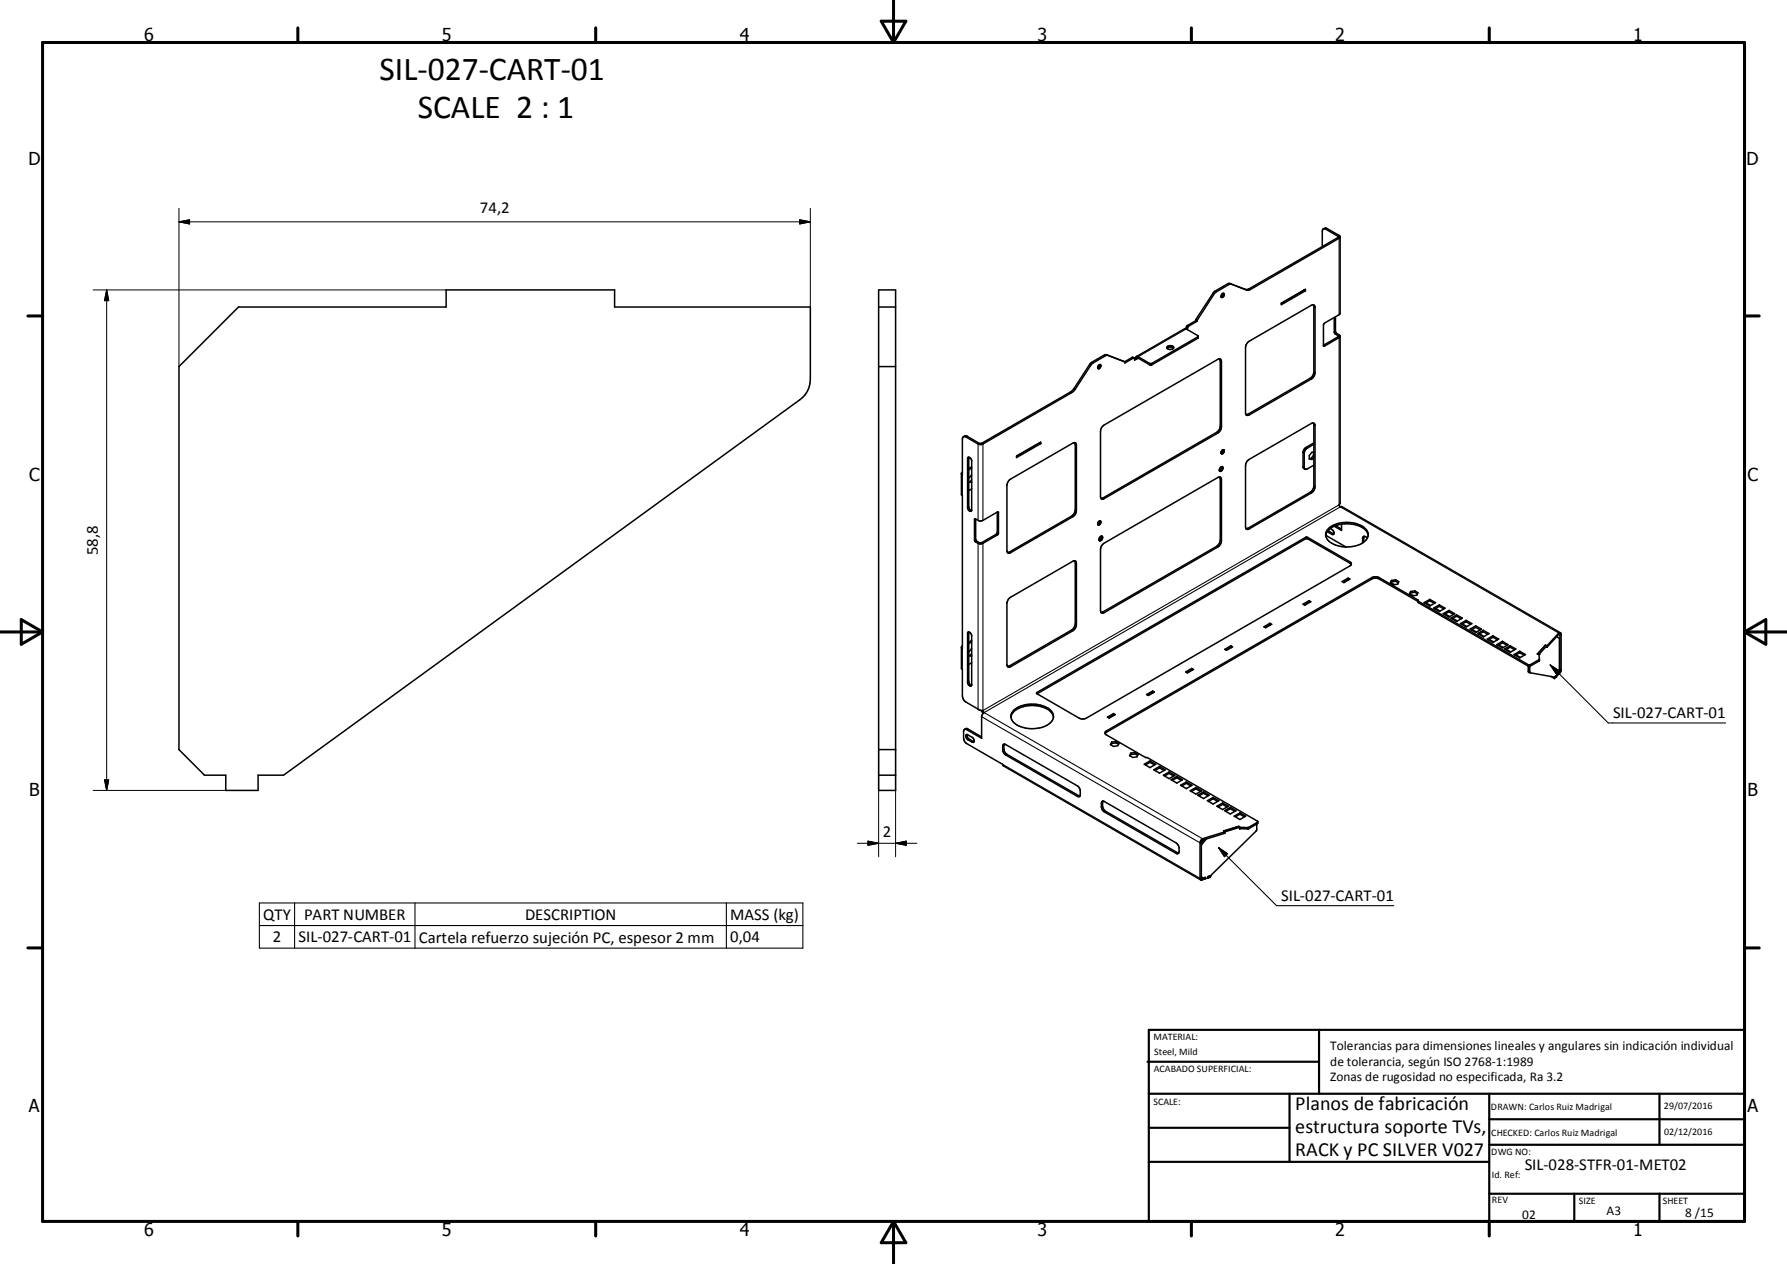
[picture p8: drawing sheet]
<svg xmlns="http://www.w3.org/2000/svg" width="420mm" height="297mm" viewBox="0 0 420 297" stroke-linecap="round" stroke-linejoin="round" font-family="sans-serif">
<g fill="none" stroke="#000" stroke-width=".36">
<path d="M310.8 57.9v-3.5l.3-.6 .5 .1 3 1.7-21.2 12.4h-.7l-3.8-1.4-3.3 1.8-.5 .5-4 6.2M311 53.8l.8-.2 3 1.7 .2 .4M315 55.7v17.9l-.2 .3-3.4 2-.3 .4v4.9l.3 .1 3.5-2 .1-.3M315 55.7l-.2 .3-20.9 12-.9 .2-3.8-1.5-3.5 2-4.3 6.6M206.5 72.1h4M206.5 68.1h4v117.6h-4zM278.8 77.3l2.8 1.6v.6l-10.9 6.3h-.4l-3-1.7M278.8 77.3l-.4-.1-11.3 6.6M281.1 75.3l-2.1 1.2-.2 .8M281.1 75.3l.3 .2M281.1 75.1v.2M281.1 75.1l.3 .2"/>
<path d="M281.4 75.5l-2.1 1.2-.2 .7M281.4 75.3v.2M281.6 79l-10.9 6.4h-.5l-2.7-1.6h-.4M287.3 69l.1-.1a.5 .5 0 0 1 .4 .6 .5 .5 0 0 1-.6 .4l-.2-.3zM287.5 68.9l-.1 .4-.4 .5M306.3 68.3h.1M306.6 68.1v.1M306.6 68.2l-5.4 3.1M306.6 68.2l.2 .1M306.8 68.3v-.3l-5.6 3.3M306.8 68.3l-5.6 3.3v-.3M308.7 71.6l.1 .5v15.3l-.3 1-.5 .5-15.1 8.6"/>
<path d="M313.6 74.6v3.4l.2 .5 .8 .5-3.5 2.1M313.9 74.4v3.6l1.1 1M315 79v39.1a.61 .61 0 0 0 0 1h.4l51.4 29.6M42.1 86.1l14-14h48.8v-4h39.6v4h46v17a5.9 5.9 0 0 1-2.5 4.8l-121.3 88.2h-6v3.6h-7.6v-3.6h-5l-6-6zM206.5 86.1h4M258.3 85.8l.2-.1a.51 .51 0 0 1 .2 .6 .51 .51 0 0 1-.7 .2zM258.5 85.7l-.1 .4-.4 .4M264.4 85l-4.1-1.5-.4 .1-3.3 2-3.8 5.8-.7 .7-21.1 12.2-1 .1-3.1-1.8-.5 .1-.2 .5v8.4l-.2-.3M264.4 85l-4.3-1.7-.5 .1-3.3 2-3.8 5.8-.9 .9-20.9 12.1h-.5l-3-1.8-.7 .2M266.5 84.1l-2.1 1.2v-.3M266.5 84.1l.2 .2M266.6 84.1l-.4-.1-1.9 1"/>
<path d="M266.7 84.3v.3l.5-.3M267 84.2l-.3 .1M267 84.2l.2 .1M267.1 83.8l-.1 .4M267.3 84.2l-.1 .1M267.3 84.1v.1M274.3 81.8a1.13 1.13 0 0 1 1.5 0M274.3 81.5a.93 .93 0 0 1 1.6 .2 .84 .84 0 0 1-.9 .5 .84 .84 0 0 1-.7-.7zM286.7 84.3l.1 .5v15.3l-.5 1.2-27.1 15.7-.4 .1M293.2 80.5l15-8.8 .4-.1 .4 .3 .1 15.7-.2 .7-.7 .8-15 8.5-.4-.2v-.4v-15.3zM308.7 99.4l.1 .4v14.4l-.3 .9-.5 .6-14.7 8.4-.4 .1M226 111.3v4.9l.2 .3v35.9l-.2-.3"/>
<path d="M226.2 110.9l-.2 .4M227.5 107.5a.68 .68 0 0 1 .9 .7v11.7a.51 .51 0 0 1-.6 .2 .51 .51 0 0 1-.3-.5zM227.7 113.1l.4 .1M227.7 113.3h.6M227.7 107.4v11.8l.3 .5 .4 .3M228.1 113.2l.2 .1M228.4 111.6l-.7 .8M228.4 112.7l-.3 .5M228.4 113.2l-.1 .1M228.4 110l-.7 .4M228.4 114.9l-.7 .4M228.4 109.7l-.7 .4"/>
<path d="M237.2 112.9l15-8.8 .3-.1 .4 .2 .1 15.8-.3 .9-.5 .5-15 8.6-.4-.2-.1-.4v-15.3zM244.3 104.1l-5.4 3.1M244.3 104v.1M244.3 104.1l.3 .1M244.6 104.2v-.3l-5.7 3.3M244.6 104.2l-5.7 3.3v-.3M252.6 104l.1 .3v15.5l-.3 1-.5 .5-14.7 8.4-.4 .1M259.2 100.2l27.1-15.8h.5l.2 .2 .1 15.7-.5 1.2-27.4 15.8-.5-.2v-.4v-15.3zM286.7 112.1l.1 .4v14.4l-.5 1.1-27.5 15.9M286.9 109.8a.34 .34 0 0 1 .5-.1 .34 .34 0 0 1 0 .5 .44 .44 0 0 1-.3 .5 .44 .44 0 0 1-.5-.3zM287.2 109.6l-.1 .5-.5 .5M287.3 105.8l.1-.1a.4 .4 0 0 1 .4 .3 .4 .4 0 0 1-.3 .5l-.2 .2a.47 .47 0 0 1-.3-.5 .47 .47 0 0 1 .3-.4z"/>
<path d="M287.5 105.7l-.2 .5-.3 .3M293.2 108.3l15-8.8 .4-.1 .4 .2 .1 14.8-.2 .7-.7 .7-15 8.6-.3-.1-.1-.5v-14.4zM307.7 107.8h.4M308.1 107.8l.3 .2M308.7 106.3v.7M308.7 107h.1M308.7 107l-.6 .8M308.8 104.4l-1.7 1-.5 .7v3.9l.1 .2M308.8 106.3h-.4l-.7 .7v.9l.7 .1M308.8 107.4l-.4 .6M308.8 104.1l-1.8 1-.7 .9v3.8l.5 .4M308.8 109.3l-1.7 1-.4-.1"/>
<path d="M234.4 120.3l.3 .1-.1 5.1-3.9 2.3-.8-.1-.7-.4-.1-.3v-5h.2M234.4 120.3l-.1 5.1-3.7 2.2h-.3l-.7-.4-.3-.4v-4.8M234.4 120.3l-3.5 2.1h-.9l-.7-.4M252.6 131.8l.1 .2v14.6l-.3 .9-.5 .5-14.7 8.5-.4 .1M258.2 122.6a.36 .36 0 0 1 .5-.1 .36 .36 0 0 1-.1 .6l-.3 .3-.2-.1-.1-.3zM258.5 122.4l-.2 .6-.3 .2M258.9 126l-.4 .3-.2 .6M258.9 126a.55 .55 0 0 1 .3 .6 .55 .55 0 0 1-.5 .5l-.4-.2M258.9 126l-.1 .5-.5 .4M259.2 127.9l27.1-15.7 .5-.1 .2 .2 .1 14.8-.3 .9-.5 .5-27.1 15.6-.5-.3v-.3v-14.4zM311.6 125.8l4.8 2.7M311.9 124.9a6.9 6.9 0 0 1 7.7-1.2 2.93 2.93 0 0 1 2 2.1"/>
<path d="M311.9 124.9l-.3 .9M311.9 124.9l1.3 .7 .3-.1M312.1 124.6l1.4 .9M312.3 124.2a7.2 7.2 0 0 1 8.7 0 1.96 1.96 0 0 1-.6 3.3 7.2 7.2 0 0 1-8.3-.6 1.86 1.86 0 0 1 .2-2.7zM312.7 124.2a1.11 1.11 0 0 1 .8 1.3M313.9 123.5l1.4 .8M315.3 123.2v1.4l-1.7-.9M315.4 136.7l1.5-.9 .4 .3-1.4 .8zM316.9 135.8v.4M316.9 136.2h.1M316.9 136.2l-1.1 .6M317.6 132.6l-10.2-6h-.5l-63.1 36.4"/>
<path d="M320.6 126v1.4M321.4 126.4l-.7-.4-.3 .1-.1 .3v1.2M327 136.9l.7 .5M327.1 136.7l-.2 .4M327.1 136.4v.3M328 136.2l-.9 .2M328 136.2l.8 .5-.3 .6-1 .1-.7-.4 .3-.6M328 136.6l-.9 .1M328 136.6l.7 .3M328 136.2v.4M331.4 139.5l.8 .5M331.6 139.3l-.2 .4"/>
<path d="M331.6 139v.3M332.5 138.8l.8 .5-.3 .6-1 .1-.7-.4 .3-.6M332.5 138.8l-.9 .2M332.5 139.2l-.9 .1M332.5 139.2l.7 .3M332.5 138.8v.4M226 152.1v4.9l.2 .3v6.2l.2 .7 .5 .7 3.2 1.9 .9 .2 .3 .4-.4 .5-.2 .5v5.1l-3.5-2.1h-.4l-.3 .4v1.7l.1 .6 .4 .5 8.7 5 .2 .4 46.3 26.8M226.2 151.8l-.2 .3M227.6 148.5l.4 .1 .4 .7v11.7a.5 .5 0 0 1-.6 .2 .5 .5 0 0 1-.3-.5l-.1-12zM227.7 154h.4M227.7 154.1l.6 .1M227.7 148.5v11.8l.3 .5 .4 .2"/>
<path d="M228.1 154l.2 .2M228.4 152.5l-.7 .7M228.4 153.5l-.3 .5M228.4 154.1l-.1 .1M228.4 150.8l-.7 .4M228.4 155.7l-.7 .4M228.4 150.5l-.7 .4M237.2 140.6l15-8.7 .3-.1 .4 .2 .1 14.7-.3 1-.5 .5-15 8.6-.4-.3-.1-.3v-14.4zM278.7 157.9l1.4-.8 .4 .2-1.4 .8zM280.1 157.1v.3M280.1 157.4l.1 .1M280.1 157.4l-1.1 .6"/>
<path d="M287.9 152.6l1.4-.8 .4 .2-1.4 .8zM289.3 151.8v.3M289.3 152.1l.1 .1M289.3 152.1l-1.1 .6M297.1 147.3l1.4-.8 .4 .2-1.4 .8zM298.5 146.5v.3M298.5 146.8l.1 .1M298.5 146.8l-1.1 .6M306.3 142l1.4-.8 .4 .2-1.4 .8zM307.7 141.5l-1.1 .6M307.7 141.2v.3M307.7 141.5l.1 .1"/>
<path d="M333.4 141.4l-9.2-5.4-.8-.2-.7 .1-62.9 36.5M333.4 141.3h.1M333.4 141.3l25.8 14.9h.5l2.1-1.3M334.7 141.6l1.4-.8 1.3 .8-1.3 .8zM335.2 141.7l1.1 .6M336.1 141.2l1 .6M336.1 141.2l-1.1 .6M336.1 140.8v.4M337 142.9l1.3-.8 1.4 .8-1.4 .8zM337.4 143l1.1 .6M338.3 142.5l1.1 .6M338.3 142.5l-1 .6"/>
<path d="M338.3 142.1v.4M339.2 144.2l1.4-.8 1.3 .8-1.3 .8zM339.7 144.3l1 .6M340.6 143.8l1 .6M340.6 143.8l-1.1 .6M340.6 143.4v.4M341 145.2l1.4-.7 1.3 .7-1.3 .8zM341.5 145.3l1.1 .6M342.4 144.8l1 .6M342.4 144.8l-1.1 .6M342.4 144.5v.3M343.3 146.5l1.3-.7 1.4 .7-1.4 .8z"/>
<path d="M343.7 146.6l1.1 .6M344.6 146.1l1.1 .6M344.6 146.1l-1.1 .6M344.6 145.8v.3M345.5 147.8l1.4-.7 1.3 .7-1.3 .8zM346 147.9l1 .6M346.9 147.4l1 .6M346.9 147.4l-1.1 .6M346.9 147.1v.3M347.3 148.9l1.3-.8 1.4 .8-1.4 .8zM347.8 148.9l1 .7M348.6 148.4l1.1 .7"/>
<path d="M348.6 148.4l-1 .7M348.6 148.1v.3M349.6 150.2l1.3-.8 1.4 .8-1.4 .8zM350 150.2l1.1 .7M350.9 149.7l1.1 .6M350.9 149.7l-1.1 .6M350.9 149.4v.3M351.8 151.5l1.3-.8 1.4 .8-1.4 .8zM352.3 151.5l1 .7M353.1 151l1.1 .6M353.1 151l-1 .6M353.1 150.7v.3"/>
<path d="M353.6 152.5l1.4-.8 1.3 .8-1.3 .8zM354.1 152.6l1 .6M355 152.1l1 .6M355 152.1l-1.1 .6M355 151.7v.4M355.9 153.8l1.3-.8 1.4 .8-1.4 .8zM356.3 153.9l1.1 .6M357.2 153v.4M357.2 153.4l1.1 .6M357.2 153.4l-1.1 .6M359.2 156.5l.1 1.4 .4 .2M359.6 156.5l.1 1.6"/>
<path d="M359.7 158.1l5.7 1M361.4 153.7l.3 .1M361.4 153.6v.1M361.7 153.8l.1 1.5-2.2 1.2h-.3l-25.9-14.9-.1-.6-9.1-5.3-1-.2-.7 .2-62.7 36.3v.5l.3 .2 9.1 5.3h.5l25.8 14.9 .1 .1-.1 .6a4.2 4.2 0 0 1-4.1 1.1v-.3M363.2 151.6l-1.8 2.1M363.2 151.6l.4 .1M363.2 151.6h.1M363.2 151.6l-1.8 2M363.6 151.7v.4M363.6 151.7l-1.9 2.1M364.6 159l.8 .4M365.4 159.1l.3-.3v.3l-.3 .3"/>
<path d="M365.4 159.1v.3M365.9 149.6l.6 .4v7.4l-.5 1M366 158.7h.1M366 158.4h.1M366 158.7l-.3 .4M366.1 158.4v.3M366.4 148.7l-2.8 3M366.4 149.1l-2.8 3M366.4 148.7v.4M366.4 158v.4M366.4 149.1l.3 .1v8.4l-.3 .4M366.4 158l-.3 .4"/>
<path d="M366.4 158.4l-.3 .3M366.8 148.7l.1 .4v8.3l-.1 .5-.4 .5M366.8 148.7h-.4M206.5 176.1h4M226.7 171.4l.7-.2 3.3 2M227 172.7l.4-.1 1.1 .6a.63 .63 0 0 1 .5 .6 .63 .63 0 0 1-.4 .6 2.36 2.36 0 0 1-1.5-1zM227.3 172.6l.2 .8 1.4 .9M230.8 167l.3 .6M235.8 174.9l.6 .1 16.8 9.7 .7 .8v1.5l-.2 .2-.5-.1-16.8-9.7-.4-.4-.3-.6zM236.1 174.9l-.1 1.3 .2 .6 .5 .4 17.1 9.9M237.6 168.5a3.3 3.3 0 0 1 2.9-2.5 6.8 6.8 0 0 1 6.8 1.6l.3 .9M238.3 166.9a7.2 7.2 0 0 1 8.7 0 2.09 2.09 0 0 1-1 3.5 7.3 7.3 0 0 1-7.9-.8 1.86 1.86 0 0 1 .2-2.7z"/>
<path d="M243.8 162.7l63.1-36.5 .5 .1 10.2 6v.4l-.3 .3-62.2 35.8-.7 .1-.8-.2-9.8-5.7-.2-.1zM260.3 168.5l1.4-.8 .4 .2-1.4 .8zM261.3 174.7l-.2 .3M261.3 174.4v.3M261.7 167.7v.3M261.7 168l.1 .1M261.7 168l-1.1 .7M262.3 174.2l.7 .5-.2 .5-1.1 .2-.7-.4 .3-.6M262.3 174.2l-1 .2M262.3 174.6l.6 .3M262.3 174.6l-1 .1M262.3 174.2v.4"/>
<path d="M265.8 177.3l-.2 .3M265.8 177v.3M266.8 176.8l.7 .4-.2 .6-1.1 .2-.7-.4 .3-.6M266.8 176.8l-1 .2M266.8 177.1l.6 .4M266.8 177.1l-1 .2M266.8 176.8v.3M269 179.6l1.3-.8 1.4 .8-1.4 .8zM269.5 163.2l1.4-.8 .4 .2-1.4 .8zM270.3 179.1l1.1 .6M270.3 179.1l-1.1 .6M270.3 178.8v.3"/>
<path d="M270.9 162.4v.3M270.9 162.7l.1 .1M270.9 162.7l-1.1 .7M206.5 182.1h4M259.3 188.2l-.1 1.4 .2 .6 .5 .4 17.1 9.8M259.3 188.2l17.1 9.9 .7 .8v1.5M259.3 188.2l-.4 .4v1l.1 .6 .4 .5 17 9.8 .3 .1 .4-.2M271.2 180.9l1.3-.8 1.4 .8-1.4 .8zM272.5 180.4l1.1 .7M272.5 180.4l-1 .7M272.5 180.1v.3M273.5 182.2l1.3-.8 1.4 .8-1.4 .8z"/>
<path d="M274.8 181.7l1.1 .7M274.8 181.7l-1.1 .7M274.8 181.4v.3M275.3 183.2l1.3-.8 1.4 .8-1.4 .8zM276.6 182.8l1.1 .6M276.6 182.8l-1.1 .6M276.6 182.4v.4M277.5 184.5l1.3-.7 1.4 .7-1.4 .8zM278.8 183.8v.3M278.8 184.1l1.1 .6M278.8 184.1l-1 .6M279.8 185.8l1.3-.8 1.3 .8-1.3 .8z"/>
<path d="M281.1 185.4l1.1 .6M281.1 185.4l-1.1 .6M281.1 185v.4M281.5 186.8l1.4-.7 1.3 .7-1.3 .8zM282.7 197.1v.3M282.7 197.1l-.5 .4-.1 .6v8.3l.1 .4M282.7 197.4l-.3 .4v8.5l.3 .1M282.9 186.4l1 .6M282.9 186.4l-1.1 .6M282.9 186.1v.3M283.1 197.3l-.7 .9M283.5 197.1l-1.1 1.5"/>
<path d="M283.8 188.1l1.3-.7 1.4 .7-1.4 .8zM285.1 187.7l1.1 .6M285.1 187.7l-1 .6M285.1 187.4v.3M286 189.4l1.4-.7 1.3 .7-1.3 .8zM287.4 189l1 .6M287.4 189l-1.1 .6M287.4 188.7v.3M287.7 195.3l.1 .2M287.7 195.3h.1M287.7 195.3l.2 .2M287.8 190.5l1.4-.8 1.3 .8-1.3 .8z"/>
<path d="M287.8 195.5l-5.1 1.6M287.8 195.5v.3M287.8 195.8l-5.1 1.6M287.9 195.5l-.1 .3M289.2 190l1 .7M289.2 190l-1.1 .7M289.2 189.7v.3M290.1 191.8l1.3-.8 1.4 .8-1.4 .8zM291.2 194.2l-3.5 1.1M291.2 194.2l.2 .2M291.2 194.2h.1M291.4 194.4l-3.5 1.1"/>
<path d="M291.4 191v.3M291.4 191.3l1.1 .7M291.4 191.3l-1 .7M295.4 193.6v1.4l-.2 .3-10.7 10.5M295.6 193.1l-2.2 1.3h-2M282.4 206l.4 .3 .5-.1M282.7 206.4v.3M282.7 206.7l-.5 .1M283.3 206.2v.3M283.3 206.2l-.6 .2M283.3 206.5l-.6 .2M283.3 206.5h.1"/>
<path d="M283.9 206.3h.1M283.9 206.3l-.6 .2M284.5 205.8l-.5 .2v.3M284.5 205.8v.4l-.5 .1M284.5 205.8l-.6 .2v.3"/>
</g>
<g fill="none" stroke="#000" stroke-width=".25">
<path d="M311.9 53.7l-.3 .2M314.8 55.3l-.3 .2v.3l.3 .2v17.9M278.8 77l.3 .1M278.8 77.3l-11.3 6.5v.4l-.3 .1M279.1 76.5l.3 .1M281.5 79.2v.3M285.1 68.9l.3 .1M285.6 68.4l.3 .2M288.6 66.7l.3 .1M289.1 66.6l.3 .2M292.7 68l.3 .2M293.6 67.8l.3 .2"/>
<path d="M308.8 72.1l.3 .1M313.9 77.9l-.3 .1M314.2 78.4l-.3 .1M314.5 78.8v.4M314.8 79.3v39.3l-83.8 48.4v-39.3M251.6 92.1l.3 .2M252.5 91.2l.3 .2M256.1 85.6l.3 .2M256.6 85.1l.3 .2M259.6 83.4l.3 .2M260.1 83.3l.2 .2M266.1 84l.3 .2"/>
<path d="M270.2 85.4v.3M270.8 85.4v.3M286.8 84.8l.3 .1M293.3 97.3l.3 .2M308 88.9l.2 .2M308.8 99.8l.3 .2M308.8 87.4l.3 .2M311.1 81.1l.3 .2M226.2 111.6v4.9M227.4 102.5l-.3 .2M227.7 107.6l-.3 .2M227.7 119.1l-.3 .1"/>
<path d="M230.2 104.2l-.3 .1v18M230.7 104.2l.3 .1v18M252.7 119.8l.3 .2M252.7 104.5l.3 .1M259.2 117l.3 .2M286 101.6l.3 .2M286.8 112.5l.3 .2M286.8 100.1l.3 .2M306.3 109.6l.3 .2M306.3 106.4l.3 .1M307 105.1l.3 .2M308 115.7l.2 .1"/>
<path d="M308.8 114.2l.3 .2M229.3 126.7l-.2 .2M229.3 122l-.2 .1M229.6 127.2l-.3 .2M229.9 127.7v38.9M234.1 125.6l.3 .1M234.4 120.3l.3 .2M234.4 125l.3 .2M237.2 129.7l.3 .2M251.9 121.3l.3 .1M252.7 132.2l.3 .2M286 128.4l.3 .1"/>
<path d="M286.8 126.9l.3 .2M293.3 124.1l.3 .2M306.8 126.3v.3M307.4 126.3v.3M312.3 124.8l-.2 .2M313.3 125.4l-.2 .2M317.3 132v.3M320.6 127.2l-.3 .2M320.6 126.4l-.3 .1M322.5 135.7v.3M324.2 135.7v.3M226.2 152.4v4.9"/>
<path d="M227.7 148.7l-.3 .2M237.2 156.5l.3 .2M251.9 148l.3 .2M252.7 146.6l.3 .1M259.2 143.8l.3 .2M333.3 141v.3M333.4 141.3v.3M359.2 156.2v.3M359.2 157.7l.4 .1M359.7 156.2v.3M361.7 155v.4M364.4 156.2l13.6 13.7h27.6"/>
<path d="M364.4 156.2l2.1 1.4-.7 .7zM366.3 158h.1M366.4 148.7l-51.4-29.6-83.7 48.3 51.4 29.7M366.4 149.1l.3 .1 .2-.1M366.9 157.4l-.2 .2-.2-.1M227.5 171.3l-.3 .1M227.7 160.1l-.3 .2M227.8 173.6l-.3 .2M228.7 174.2l-.2 .2M230.7 168.4l51.4 29.7 .3-.2M235.7 179.6l46.4 26.8 .3-.2 .3 .2M236 175.2l-.3 .2"/>
<path d="M236 176l-.3 .2M236.7 177.2l-.3 .2M243.8 162.7v.3M260.1 171.7v.3M253.5 186.9l-.3 .2M259.2 188.6l-.3 .2M259.2 189.4l-.3 .2M259.9 190.6l-.3 .2M286.4 199.2l13.7 13.6h27.5M286.4 199.2l2.1 1.4-.7 .7zM293.2 194.5v.3M293.5 194.4v.3"/>
<path d="M295.5 193.3v.3M61 212.2h127.7v10.6h-127.7zM61 217.5h127.7M69.2 212.2v10.6M97.5 212.2v10.6M170.7 212.2v10.6M276.7 200.3l-.3 .2"/>
</g>
<g fill="#000">
<circle cx="361.7" cy="153.8" r=".18"/>
<circle cx="365.4" cy="159.1" r=".18"/>
<circle cx="365.7" cy="159.1" r=".18"/>
<circle cx="291.4" cy="194.7" r=".18"/>
<circle cx="284" cy="206" r=".18"/>
<circle cx="284.5" cy="205.8" r=".18"/>
</g>
<g fill="none" stroke="#000" stroke-width=".71">
<path d="M10 10h400v277h-400zM70 6.6v3.4M140 6.6v3.4M207.1 5h5.8l-2.9 5zM210 0v10M280 6.6v3.4M350 6.6v3.4M6.6 74.2h3.4M410 74.2h3.5M0 148.5h10M5 145.6l5 2.9-5 2.9zM410 148.5h10.1"/>
<path d="M410 148.5l5.1-2.9v5.8zM6.6 222.7h3.4M410 222.7h3.5M70 287v3.4M140 287v3.4M210 287v10M210 287l2.9 5h-5.8zM280 287v3.4M350 287v3.4"/>
</g>
<g fill="none" stroke="#000" stroke-width=".51">
<path d="M269.7 249.5h40.3M270 242h140v45h-140zM270 257h140M303.1 257v16M310 242v15M350 257v30M390.1 257v12M270 265h33.1M270 273h80M350 269h60M350 263h60M350 280.5h60"/>
<path d="M370 280.5v6.5M390.1 280.5v6.5"/>
</g>
<g fill="none" stroke="#000" stroke-width=".24">
<path d="M42.1 52.1h148.4M42.1 52.1l2.5-.5v1zM42.1 48.9v37.2M188 51.6l2.5 .5-2.5 .5zM190.5 48.9v23.2M21.9 68.1h83M25.1 68.1v117.6M25.1 68.1l.5 2.5h-1zM206.5 176.1v25.2M210.5 176.1v25.2M21.9 185.7h31.2M24.6 183.2h1l-.5 2.5z"/>
<path d="M201.5 198.2h14M204 197.6l2.5 .6-2.5 .4zM210.5 198.2l2.5-.6v1z"/>
</g>
<path d="M42.1 52.1l2.5-.5v1zM188 51.6l2.5 .5-2.5 .5zM25.1 68.1l.5 2.5h-1zM24.6 183.2h1l-.5 2.5zM204 197.6l2.5 .6-2.5 .4zM210.5 198.2l2.5-.6v1z" fill="#000" stroke="#000" stroke-width=".24"/>
<path d="M364.4 156.2l2.1 1.4-.7 .7zM286.4 199.2l2.1 1.4-.7 .7z" fill="#000" stroke="#000" stroke-width=".25"/>
<g font-size="7.9">
<text x="89.2" y="18.7">SIL-027-CART-01</text>
<text x="98.2" y="27.7">SCALE 2 : 1</text>
</g>
<g font-size="4.7">
<text x="304.5" y="260.9">Planos de fabricación</text>
<text x="304.5" y="266.2">estructura soporte TVs,</text>
<text x="304.5" y="271.6">RACK y PC SILVER V027</text>
</g>
<g font-size="4.2">
<text x="33.9" y="9.6">6</text>
<text x="103.9" y="9.6">5</text>
<text x="173.9" y="9.6">4</text>
<text x="243.8" y="9.6">3</text>
<text x="313.9" y="9.6">2</text>
<text x="383.9" y="9.6">1</text>
<text x="6.7" y="38.7">D</text>
<text x="410.5" y="38.7">D</text>
<text x="6.9" y="112.9">C</text>
<text x="410.7" y="112.9">C</text>
<text x="6.9" y="187.1">B</text>
<text x="410.7" y="187.1">B</text>
<text x="6.8" y="261.4">A</text>
<text x="410.7" y="261.4">A</text>
<text x="33.9" y="290.4">6</text>
<text x="103.9" y="290.4">5</text>
<text x="173.9" y="290.4">4</text>
<text x="243.8" y="290.4">3</text>
<text x="313.9" y="290.4">2</text>
<text x="383.9" y="290.4">1</text>
</g>
<g font-size="3.9">
<text x="112.8" y="50">74,2</text>
<text x="23" y="130.5" transform="rotate(-90 23 130.5)">58,8</text>
<text x="379.1" y="168.8">SIL-027-CART-01</text>
<text x="207.5" y="196.6">2</text>
<text x="301.2" y="211.8">SIL-027-CART-01</text>
<text x="61.9" y="216.1">QTY</text>
<text x="64.1" y="221.4">2</text>
<text x="70.2" y="221.4">SIL-027-CART-01</text>
<text x="71.5" y="216.1">PART NUMBER</text>
<text x="98.5" y="221.5">Cartela refuerzo sujeción PC, espesor 2 mm</text>
<text x="123.4" y="216.1">DESCRIPTION</text>
<text x="171.6" y="216.2">MASS (kg)</text>
<text x="171.6" y="221.4">0,04</text>
<text x="358.4" y="274.9">SIL-028-STFR-01-MET02</text>
</g>
<g font-size="3.1">
<text x="312.7" y="246.8">Tolerancias para dimensiones lineales y angulares sin indicación individual</text>
<text x="312.7" y="250.4">de tolerancia, según ISO 2768-1:1989</text>
<text x="312.7" y="254">Zonas de rugosidad no especificada, Ra 3.2</text>
<text x="357.8" y="286.5">02</text>
<text x="377.6" y="285.6">A3</text>
<text x="396.1" y="285.9">8 /15</text>
</g>
<g font-size="2.4">
<text x="271.1" y="244.4">MATERIAL:</text>
<text x="271.2" y="252">ACABADO SUPERFICIAL:</text>
<text x="271.3" y="248">Steel, Mild</text>
<text x="271.1" y="259.7">SCALE:</text>
<text x="350.4" y="260.8">DRAWN: Carlos Ruiz Madrigal</text>
<text x="391.1" y="260.6">29/07/2016</text>
<text x="350.5" y="266.9">CHECKED: Carlos Ruiz Madrigal</text>
<text x="391.2" y="266.7">02/12/2016</text>
<text x="350.5" y="271.4">DWG NO:</text>
<text x="350.7" y="276.9">Id. Ref:</text>
<text x="350.7" y="282.8">REV</text>
<text x="371.1" y="282.9">SIZE</text>
<text x="390.8" y="283">SHEET</text>
</g>
</svg>
